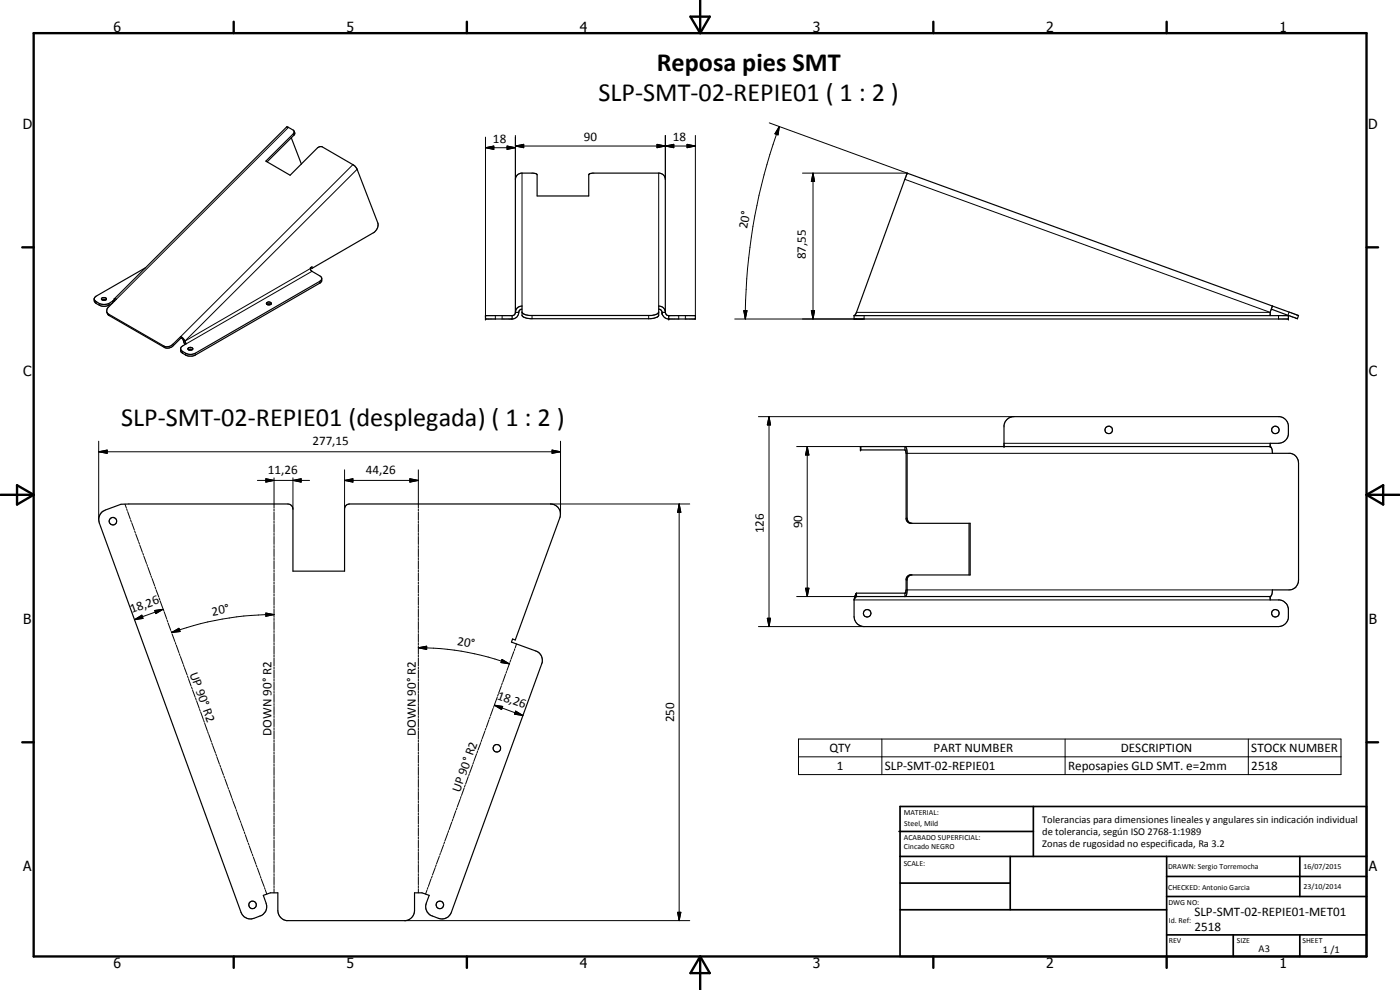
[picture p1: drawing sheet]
<svg xmlns="http://www.w3.org/2000/svg" width="420mm" height="297mm" viewBox="0 0 420 297" stroke-linecap="round" stroke-linejoin="round" font-family="sans-serif">
<g fill="#000">
<circle cx="272.2" cy="51.9" r=".18"/>
<circle cx="145.7" cy="95.7" r=".18"/>
<circle cx="145.7" cy="94.7" r=".18"/>
<circle cx="198.7" cy="94.1" r=".18"/>
<circle cx="200.7" cy="94.7" r=".18"/>
<circle cx="200.7" cy="95.7" r=".18"/>
<circle cx="386.7" cy="94.7" r=".18"/>
<circle cx="386.7" cy="95.7" r=".18"/>
<circle cx="258.2" cy="135" r=".18"/>
<circle cx="258.2" cy="134" r=".18"/>
<circle cx="301.3" cy="134" r=".18"/>
<circle cx="381.2" cy="134" r=".18"/>
</g>
<g fill="none" stroke="#000" stroke-width=".35">
<path d="M88.3 39.4l.2 .7-.3 .5-8 8M87.4 41.3l3.1 7.9M28.3 89.8l.2 .4a3.7 3.7 0 0 0 4.2 .9l1.1-.8M30.6 89.4l.9-.1a.47 .47 0 0 1 .4 .6 .47 .47 0 0 1-.7 .2l-.7-.2zM30.6 90l.5-.2 .7 .2M32.1 93.7l.5 .6 16.5 9.5a2.44 2.44 0 0 0 2.8-.5l2.4-2.3M32.1 93.7l.5 .9 17 9.8 .6 .1 1.3-.4 2.9-2.8M33.8 90.3v.5M34.3 90.1l.2 .1M34.3 90.1l-.1 .3-.4-.1M34.3 89.7l.6 .1-2.6 2.6-.2 1.3M34.3 89.7v.4"/>
<path d="M43.7 80.3l-14.8 8.6a1.26 1.26 0 0 0 0 2.2 3.8 3.8 0 0 0 4.9-.2M80 90.9a.74 .74 0 0 1 .8-.3 .74 .74 0 0 1 .6 .7 .75 .75 0 0 1-.9 .3 .75 .75 0 0 1-.5-.7zM80.1 91.3h1.2M93.2 80.3l.4 .2M93.6 80.5l18.4-10.7a2.72 2.72 0 0 0 1.4-2.9l-6.6-16.7-.7-.7-9.4-5.4-.6-.1-.8 .3-8.2 8.3-7.3-4.3 8.4-8.3 .1-.5-.3-.5-1.9-.9-51.8 51.6M93.6 80.5v-.4l-.4 .2 .3 1 2.5 1.5 .5 .5 .1 1-.4 .5-37.6 21.8a3.7 3.7 0 0 1-4.2-.9l-.1-1.3 1.7-1.3-.5-.8M96.6 83.7l-.6 .7-37.4 21.6a3.1 3.1 0 0 1-2.9 0l-1.1-.7-.4-.6M153.7 94.7h-8v1h8M153.7 94.7v1M155.7 93.7l-.1 .3a1.97 1.97 0 0 1-1.9 1.7M156.7 93.6a2.35 2.35 0 0 0 2.2 1.1h36.6a2.74 2.74 0 0 0 2.2-1.1M156.7 92.8l-.8 .3-.2 .6"/>
<path d="M197.7 92.8l.6 .2 .4 .7M198.7 93.7v.4M198.7 94a2.05 2.05 0 0 0 2 1.7M198.7 93.7h1M199.7 93.4a2 2 0 0 0-2-1.6v2.8a3.2 3.2 0 0 1-2.6 1l-36.9-.1a1.71 1.71 0 0 1-1.5-.9v-2.8a1.93 1.93 0 0 0-2 1.9h1M199.7 93.7l.4 .8 .6 .2M199.7 93.7v-40.2l-.7-1.1-1-.5-20.9 .2-.4 .4v6.3h-15.5v-6.5l-1.2-.4h-3.6a1.97 1.97 0 0 0-1.7 1.9v40.1l-.4 .6-.6 .2M200.7 94.7h8v1h-8M200.7 94.7v1M256.3 94.7h130.4v1h-130.4zM381.5 92.8l-.3 .9v1M381.9 91.8l7.8 2.9-.3 .9-7.9-2.8"/>
<path d="M381.9 91.8l-109.7-39.9-15.2 41.8-.7 1M381.9 91.8l-.4 1M54.3 101l1.2 1.3M54.3 101l.1 .3M54.4 101.3l.6 .8M55 102.1l.6 1.3M55 102.1l.5 .2M56.4 104.5a.83 .83 0 0 1 1.5 .3 .87 .87 0 0 1-1.5-.2zM56.5 104.9l.6-.1 .6 .1M271.6 134l.3 .3 .3 1.3v19.9a1.52 1.52 0 0 0 1.5 1.5M301.3 134v-6.4a3.1 3.1 0 0 1 2.6-2.6h80.2a2.97 2.97 0 0 1 2.6 2.6v2.8a3 3 0 0 1-3 2.6h-2.5v1M381.2 134a2.29 2.29 0 0 1 .7 2h5.4a2.96 2.96 0 0 1 2.4 3v35a2.97 2.97 0 0 1-2.8 3h-5l-.2 1.3-.4 .7h-124.3"/>
<path d="M381.2 134h-123v1h13.4l.2 .2 .1 20.6 .6 1 .8 .2h17.9v15.5h-18.2l-.7 .4-.4 .8v3.3l-.3 1h-14.6M30.6 153.6l1-.6 4.7-1.7 50.1-.1a1.6 1.6 0 0 1 1.5 1.5v18.7h15.5v-19l.4-.7 .8-.4 60.6-.1a3 3 0 0 1 2.9 4l-13.5 36.8-.8-.3-.3 1 7.3 2.6a2.93 2.93 0 0 1 1.8 3.8l-27.1 74.6a3.1 3.1 0 0 1-3.9 1.8l-1.9-.7a2.99 2.99 0 0 1-1.8-3.8l.9-2.4-2.2-.7h-2.2v5.4a3.1 3.1 0 0 1-2.6 2.9h-35.8a3.1 3.1 0 0 1-2.6-2.9v-5.4h-2.3l-2.1 .7a5.6 5.6 0 0 1 1 3.9l-.4 1.1-.8 .9-.7 .3a4.8 4.8 0 0 1-3.5 .9l-.4-.1a2.89 2.89 0 0 1-1.9-1.9l-42.5-116.8a3 3 0 0 1 .8-3.3zM290.8 157v15.5M257 178l-.7 2M257 179l-.7 1M257 178v1M273.4 172.5l-.7 .4-.4 .8-.1 3.6-.1 1-.4 .7M381.2 179v1h2.9a3.2 3.2 0 0 1 2.6 2.6v2.8a3 3 0 0 1-3 2.6h-124.4a3 3 0 0 1-3-3v-5"/>
<circle cx="332.7" cy="129" r="1.14"/>
<circle cx="382.8" cy="129" r="1.13"/>
<circle cx="33.9" cy="156.4" r="1.12"/>
<circle cx="260.2" cy="184" r="1.13"/>
<circle cx="382.8" cy="184" r="1.12"/>
<circle cx="149.1" cy="224.5" r="1.13"/>
<circle cx="75.8" cy="271.5" r="1.14"/>
<circle cx="132" cy="271.5" r="1.13"/>
</g>
<g fill="none" stroke="#000" stroke-width=".3">
<path d="M86.6 38.2l-51.7 51.6M230.9 36.9l41.3 15h-31.4M233.9 38l-.4 2.5-.9-.4zM233.9 38a167.1 167.1 0 0 0-10.2 57.7M88 40.1l.2 .5M105.9 49.4l-51.6 51.6M107.2 50.8l-51.7 51.5 37.7-21.7M145.7 44.3l2.5-.5v1zM145.7 44.3h9M145.7 41.1v53.6M152.2 43.8l2.5 .5-2.5 .5zM154.7 43.8l2.5-.5v1z"/>
<path d="M154.7 40.6v13.2M154.7 43.8h54M156.7 51.9v39.9M197.2 43.3l2.5 .5-2.5 .5zM197.7 51.9v39.9M199.7 43.8l2.5-.5v1zM199.7 40.6v13.2M206.2 43.3l2.5 .5-2.5 .5zM208.7 40.6v54.1M244 51.9l.5 2.5h-1zM244 51.9v43.8M271.6 53.8l109.6 39.9h-124.2"/>
<path d="M28.9 90.5v.6M29.8 91.1v.5M32.6 94.3l.2 .4M32.7 91.1v.5M34.3 90.1l-.5 .2M93.6 81.4l-37.6 21.7M96 84.4v.6M148.7 94.7v1M150.7 94.7v1M159.7 94.7v.9M194.7 94.7v.9M203.7 94.7v1"/>
<path d="M205.7 94.7v1M223.2 93.2h1l-.5 2.5zM243.5 93.2h1l-.5 2.5zM259.3 94.7v1h-38.8M383.7 94.7v1M386.9 93.6l-.4 1M49.1 103.8l.2 .4M51.9 103.3l.1 .4M54.8 105.5v.5M55.7 106v.6M58.6 106v.6M29.6 135.6l2.6-.6v1z"/>
<path d="M29.6 135.6h138.6M29.6 132.4v23.4M165.7 135l2.5 .6-2.5 .4zM168.2 132.4v21.8M227.6 125h76.7M230.8 125l.5 2.5h-1zM230.8 125v63M239.1 134h32.5v1M242.3 134l.5 2.5h-1zM242.3 134v45M258.4 134v1M271.9 136h110"/>
<path d="M301.3 133h79.9M37.5 151.3l.4 1.1M38 152.7l.2 .5M38.3 153.5l.8 2.2M39.2 156l.2 .6M39.5 156.8l.8 2.2M40.4 159.3l.2 .6M77.2 144.1h15.7M79.8 143.6l2.4 .5-2.4 .6zM82.2 143.4v9M82.2 152.7v.6M82.2 153.7v2.4"/>
<path d="M82.2 156.4v.6M82.2 157.3v2.4M87.9 144.1l2.5-.5v1.1zM87.9 143.4v9.3M103.4 144.1l2.5-.5v1.1zM103.4 144.1h22.1M103.4 141v11.7M123 143.6l2.5 .5-2.5 .6zM125.5 141v11.4M125.5 152.7v.6M125.5 153.7v2.4M125.5 156.4v.6"/>
<path d="M125.5 157.3v2.4M165.2 151.2h41.8M203.8 151.2l.5 2.5h-.9zM203.8 151.2v125M271.9 155.5h.3M40.7 160.2l.9 2.2M41.6 162.7l.3 .5M41.9 163.5l.8 2.2M42.9 166l.2 .6M43.2 166.9l.8 2.2M44.1 169.4l.2 .5M44.4 170.2l.8 2.3"/>
<path d="M45.3 172.7l.2 .6M45.6 173.6l.8 2.2M46.5 176.1l.2 .5M46.8 176.9l.9 2.2M47.7 179.4l.3 .6M82.2 160v.7M82.2 161v2.4M82.2 163.7v.6M82.2 164.6v2.4M82.2 167.3v.6M82.2 168.2v2.5M82.2 171v.6"/>
<path d="M82.2 171.9v2.4M82.2 174.6v.6M82.2 175.5v2.5M82.2 178.3v.6M82.2 179.2v2.4M125.5 160v.7M125.5 161v2.4M125.5 163.7v.6M125.5 164.6v2.4M125.5 167.3v.6M125.5 168.2v2.5M125.5 171v.6"/>
<path d="M125.5 171.9v2.4M125.5 174.6v.6M125.5 175.5v2.5M125.5 178.3v.6M125.5 179.2v2.4M241.8 176.5h1l-.5 2.5zM271.6 178v1h-32.5M271.9 174h.3M271.9 177h110M40.4 185.9l2.2-1.3 .3 .9zM46.4 183.2l2.6-.4-2.2 1.3zM48 180.3l.8 2.2"/>
<path d="M49 182.8l.2 .5M49 182.8l-8.6 3.1M49.3 183.6l.8 2.2M50.2 186.1l.2 .5M50.4 186.9l.9 2.2M51.4 189.4l.2 .6M51.5 189.8l2.2-1.3 .3 1zM51.7 190.3l.8 2.2M52.6 192.8l.2 .5M52.9 193.6l.8 2.2M53.8 196.1l.2 .6M54.1 197l.8 2.2"/>
<path d="M55 199.4l.2 .6M79.8 183.9l2.4 .5-2.4 .5zM82.2 181.9v.6M82.2 182.8v2.5M82.2 185.5v.7M82.2 186.5v2.4M82.2 189.2v.6M82.2 190.1v2.4M82.2 192.8v.7M82.2 193.8v2.4M82.2 196.5v.6M82.2 197.4v2.4"/>
<path d="M82.2 184.4a90.8 90.8 0 0 0-30.7 5.4M125.5 194.4l2.5-.5v1zM125.5 181.9v.6M125.5 182.8v2.5M125.5 185.5v.7M125.5 186.5v2.4M125.5 189.2v.6M125.5 190.1v2.4M125.5 192.8v.7M125.5 193.8v2.4M125.5 196.5v.6M125.5 197.4v2.4"/>
<path d="M125.5 194.4a78.2 78.2 0 0 1 27.4 4.8M150.7 197.9l2.2 1.3-2.5-.4zM153 198.9l-.9 2.3M153.3 198l-.2 .6M154.2 195.5l-.8 2.3M154.5 194.6l-.2 .6M155 193.2l-.4 1.2M227.6 188h31.7M230.3 185.5h1l-.5 2.5zM256.3 180h124.9M55.3 200.3l.9 2.2M56.2 202.8l.3 .6"/>
<path d="M56.5 203.6l.9 2.3M57.5 206.2l.2 .5M57.8 207l.8 2.2M58.7 209.5l.2 .6M59 210.3l.8 2.3M59.9 212.9l.2 .5M60.2 213.7l.8 2.2M61.1 216.2l.2 .5M61.4 217l.8 2.2M62.3 219.5l.2 .6M82.2 200.2v.5M82.2 201v2.5"/>
<path d="M82.2 203.8v.6M82.2 204.7v2.4M82.2 207.4v.6M82.2 208.3v2.5M82.2 211.1v.6M82.2 212v2.4M82.2 214.7v.6M82.2 215.6v2.5M82.2 218.4v.5M82.2 219.2v2.5M125.5 200.2v.5M125.5 201v2.5"/>
<path d="M125.5 203.8v.6M125.5 204.7v2.4M125.5 207.4v.6M125.5 208.3v2.5M125.5 211.1v.6M125.5 212v2.4M125.5 214.7v.6M125.5 215.6v2.5M125.5 218.4v.5M125.5 219.2v2.5M145.5 219.4l-.8 2.3M145.8 218.5l-.2 .6"/>
<path d="M146.8 215.9l-.8 2.3M147.1 215.1l-.3 .6M148 212.6l-.8 2.2M148.3 211.7l-.2 .6M148.4 211.6l2.5 .4-.4 .9zM148.4 211.6l8.5 3.1M149.3 209.1l-.9 2.3M149.6 208.3l-.3 .5M150.5 205.7l-.9 2.3M150.8 204.9l-.2 .5M151.7 202.3l-.8 2.3M152 201.5l-.2 .5"/>
<path d="M154.8 213.4l2.1 1.3-2.5-.4zM62.6 220.3l.8 2.3M63.5 222.9l.2 .5M63.8 223.7l.9 2.2M64.8 226.2l.2 .5M65.1 227l.8 2.3M66 229.5l.2 .6M66.3 230.4l.8 2.2M67.2 232.9l.2 .5M67.5 233.7l.8 2.3M68.4 236.2l.2 .6M68.7 237.1l.8 2.2"/>
<path d="M69.6 239.6l.2 .6M82.2 222v.6M82.2 222.9v2.4M82.2 225.7v.6M82.2 226.6v2.4M82.2 229.3v.6M82.2 230.2v2.5M82.2 233v.6M82.2 233.8v2.5M82.2 236.6v.6M82.2 237.5v2.4M125.5 222v.6"/>
<path d="M125.5 222.9v2.4M125.5 225.7v.6M125.5 226.6v2.4M125.5 229.3v.6M125.5 230.2v2.5M125.5 233v.6M125.5 233.8v2.5M125.5 236.6v.6M125.5 237.5v2.4M138.1 239.8l-.9 2.3M138.4 239l-.2 .6M139.3 236.4l-.8 2.3"/>
<path d="M139.6 235.6l-.2 .5M140.5 233l-.8 2.3M140.9 232.2l-.2 .5M141.8 229.6l-.8 2.3M142.1 228.8l-.2 .5M143 226.2l-.8 2.3M143.3 225.3l-.1 .6M144.3 222.8l-.8 2.2M144.6 221.9l-.2 .6M239.6 221.7h162.9v10.7h-162.9zM239.6 227.1h162.9M264.7 221.7v10.7"/>
<path d="M319.6 221.7v10.7M374.6 221.7v10.7M69.9 240.4l.9 2.2M70.9 242.9l.2 .6M71.2 243.8l.8 2.2M72.1 246.3l.2 .5M72.4 247.1l.8 2.2M73.3 249.6l.2 .5M73.6 250.4l.8 2.2M74.5 252.9l.2 .6M74.8 253.8l.8 2.2M75.7 256.3l.2 .5"/>
<path d="M76 257.1l.8 2.2M76.9 259.6l.2 .6M82.2 240.2v.6M82.2 241.2v2.4M82.2 243.9v.6M82.2 244.8v2.4M82.2 247.5v.7M82.2 248.5v2.4M82.2 251.2v.6M82.2 252.1v2.4M82.2 254.8v.6M82.2 255.7v2.4"/>
<path d="M82.2 258.4v.7M82.2 259.4v2.4M125.5 240.2v.6M125.5 241.2v2.4M125.5 243.9v.6M125.5 244.8v2.4M125.5 247.5v.7M125.5 248.5v2.4M125.5 251.2v.6M125.5 252.1v2.4M125.5 254.8v.6M125.5 255.7v2.4"/>
<path d="M125.5 258.4v.7M125.5 259.4v2.4M130.9 259.5l-.2 .5M131.9 256.9l-.9 2.3M132.2 256l-.2 .6M133.1 253.5l-.8 2.3M133.4 252.6l-.2 .6M134.4 250.1l-.9 2.2M134.7 249.2l-.3 .6M135.6 246.7l-.8 2.2M135.9 245.8l-.2 .6M136.8 243.2l-.8 2.3"/>
<path d="M137.1 242.4l-.2 .6M77.2 260.5l.9 2.2M78.1 263l.2 .5M78.4 263.8l.9 2.2M79.4 266.3l.2 .6M79.7 267.1l.4 1.2M82.2 262.1v.6M82.2 263v2.4M82.2 265.7v.7M82.2 266.7v1.2M121.4 276.2h85.6M125.5 262.1v.6"/>
<path d="M125.5 263v2.4M125.5 265.7v.7M125.5 266.7v1.2M128.1 267.1l-.4 1.2M128.4 266.3l-.2 .5M129.4 263.7l-.8 2.3M129.7 262.9l-.2 .5M130.6 260.3l-.8 2.3M203.4 273.7h.9l-.5 2.5z"/>
</g>
<g fill="none" stroke="#000" stroke-width=".71">
<path d="M10.1 9.9h400v277.1h-400zM70.1 6.5v3.4M140.1 6.5v3.4M207.2 5h5.8l-2.9 4.9zM210.1 0v9.9M280.1 6.5v3.4M350.1 6.5v3.4M6.7 74.2h3.4M410.1 74.2h3.5M.1 148.5h10M5.1 145.6l5 2.9-5 2.9zM410.1 148.5h10"/>
<path d="M410.1 148.5l5-2.9v5.8zM6.7 222.7h3.4M410.1 222.7h3.5M70.1 287v3.4M140.1 287v3.4M210.1 287v10M210.1 287l2.9 5h-5.8zM280.1 287v3.4M350.1 287v3.4"/>
</g>
<g fill="none" stroke="#000" stroke-width=".51">
<path d="M269.8 249.5h40.3M270.1 242h140v45h-140zM270.1 257h140M303.2 257v16M310.1 242v15M350.1 257v30M390.1 257v12M270.1 265h33.1M270.1 273h80M350.1 269h60M350.1 263h60M350.1 280.5h60"/>
<path d="M370.1 280.5v6.5M390.1 280.5v6.5"/>
</g>
<g fill="#000">
<path d="M145.7 44.3l2.5-.5v1zM152.2 43.8l2.5 .5-2.5 .5zM154.7 43.8l2.5-.5v1zM197.2 43.3l2.5 .5-2.5 .5zM199.7 43.8l2.5-.5v1zM206.2 43.3l2.5 .5-2.5 .5zM233.9 38l-.4 2.5-.9-.4zM244 51.9l.5 2.5h-1zM223.2 93.2h1l-.5 2.5zM243.5 93.2h1l-.5 2.5zM29.6 135.6l2.6-.6v1zM165.7 135l2.5 .6-2.5 .4z"/>
<path d="M230.8 125l.5 2.5h-1zM242.3 134l.5 2.5h-1zM79.8 143.6l2.4 .5-2.4 .6zM87.9 144.1l2.5-.5v1.1zM103.4 144.1l2.5-.5v1.1zM123 143.6l2.5 .5-2.5 .6zM203.8 151.2l.5 2.5h-.9zM241.8 176.5h1l-.5 2.5zM40.4 185.9l2.2-1.3 .3 .9zM46.4 183.2l2.6-.4-2.2 1.3zM51.5 189.8l2.2-1.3 .3 1zM79.8 183.9l2.4 .5-2.4 .5z"/>
<path d="M125.5 194.4l2.5-.5v1zM150.7 197.9l2.2 1.3-2.5-.4zM230.3 185.5h1l-.5 2.5zM148.4 211.6l2.5 .4-.4 .9zM154.8 213.4l2.1 1.3-2.5-.4zM203.4 273.7h.9l-.5 2.5z"/>
</g>
<g font-size="7.9">
<text x="197.1" y="21.4">Reposa pies SMT</text>
<text x="179.7" y="30.4">SLP-SMT-02-REPIE01 ( 1 : 2 )</text>
<text x="36.4" y="127.9">SLP-SMT-02-REPIE01 (desplegada) ( 1 : 2 )</text>
</g>
<g font-size="4.2">
<text x="34" y="9.6">6</text>
<text x="104" y="9.6">5</text>
<text x="174" y="9.6">4</text>
<text x="244" y="9.6">3</text>
<text x="314" y="9.6">2</text>
<text x="384" y="9.6">1</text>
<text x="6.8" y="38.7">D</text>
<text x="410.6" y="38.7">D</text>
<text x="7" y="112.9">C</text>
<text x="410.8" y="112.9">C</text>
<text x="7" y="187.1">B</text>
<text x="410.8" y="187.1">B</text>
<text x="7" y="261.4">A</text>
<text x="410.8" y="261.4">A</text>
<text x="34" y="290.4">6</text>
<text x="104" y="290.4">5</text>
<text x="174" y="290.4">4</text>
<text x="244" y="290.4">3</text>
<text x="314" y="290.4">2</text>
<text x="384" y="290.4">1</text>
</g>
<g font-size="3.9">
<text x="147.9" y="42.8">18</text>
<text x="175.2" y="42.2">90</text>
<text x="202" y="42.2">18</text>
<text x="224.2" y="68.7" transform="rotate(-80 224.2 68.7)">20°</text>
<text x="241.9" y="77.9" transform="rotate(-90 241.9 77.9)">87,55</text>
<text x="93.8" y="133.5">277,15</text>
<text x="80.4" y="142.1">11,26</text>
<text x="109.8" y="142.1">44,26</text>
<text x="229.2" y="160" transform="rotate(-90 229.2 160)">126</text>
<text x="240.7" y="158.5" transform="rotate(-90 240.7 158.5)">90</text>
<text x="39.6" y="184" transform="rotate(-20 39.6 184)">18,26</text>
<text x="63.8" y="184.7" transform="rotate(-10 63.8 184.7)">20°</text>
<text x="137.1" y="193.6" transform="rotate(10 137.1 193.6)">20°</text>
<text x="56.8" y="202.1" transform="rotate(70 56.8 202.1)">UP 90° R2</text>
<text x="149" y="209.6" transform="rotate(20 149 209.6)">18,26</text>
<text x="81.5" y="220.7" transform="rotate(-90 81.5 220.7)">DOWN 90° R2</text>
<text x="124.8" y="220.7" transform="rotate(-90 124.8 220.7)">DOWN 90° R2</text>
<text x="202.3" y="216.7" transform="rotate(-90 202.3 216.7)">250</text>
<text x="248.9" y="225.7">QTY</text>
<text x="280.2" y="225.7">PART NUMBER</text>
<text x="336.4" y="225.7">DESCRIPTION</text>
<text x="375.5" y="225.7">STOCK NUMBER</text>
<text x="251.2" y="231">1</text>
<text x="265.5" y="231">SLP-SMT-02-REPIE01</text>
<text x="320.5" y="231">Reposapies GLD SMT. e=2mm</text>
<text x="375.5" y="231">2518</text>
<text x="138" y="237.9" transform="rotate(-70 138 237.9)">UP 90° R2</text>
<text x="358.5" y="275">SLP-SMT-02-REPIE01-MET01</text>
<text x="358.5" y="279.4">2518</text>
</g>
<g font-size="3.1">
<text x="312.7" y="246.8">Tolerancias para dimensiones lineales y angulares sin indicación individual</text>
<text x="312.7" y="250.4">de tolerancia, según ISO 2768-1:1989</text>
<text x="312.7" y="254">Zonas de rugosidad no especificada, Ra 3.2</text>
<text x="377.7" y="285.6">A3</text>
<text x="397" y="285.9">1 /1</text>
</g>
<g font-size="2.4">
<text x="271.2" y="244.4">MATERIAL:</text>
<text x="271.3" y="252">ACABADO SUPERFICIAL:</text>
<text x="271.4" y="247.9">Steel, Mild</text>
<text x="271.3" y="254.6">Cincado NEGRO</text>
<text x="271.2" y="259.7">SCALE:</text>
<text x="350.6" y="260.8">DRAWN: Sergio Torremocha</text>
<text x="391.2" y="260.6">16/07/2015</text>
<text x="350.6" y="267">CHECKED: Antonio Garcia</text>
<text x="391.2" y="266.7">23/10/2014</text>
<text x="350.6" y="271.4">DWG NO:</text>
<text x="350.8" y="276.9">Id. Ref:</text>
<text x="350.8" y="282.8">REV</text>
<text x="371.2" y="282.9">SIZE</text>
<text x="390.9" y="282.9">SHEET</text>
</g>
</svg>
